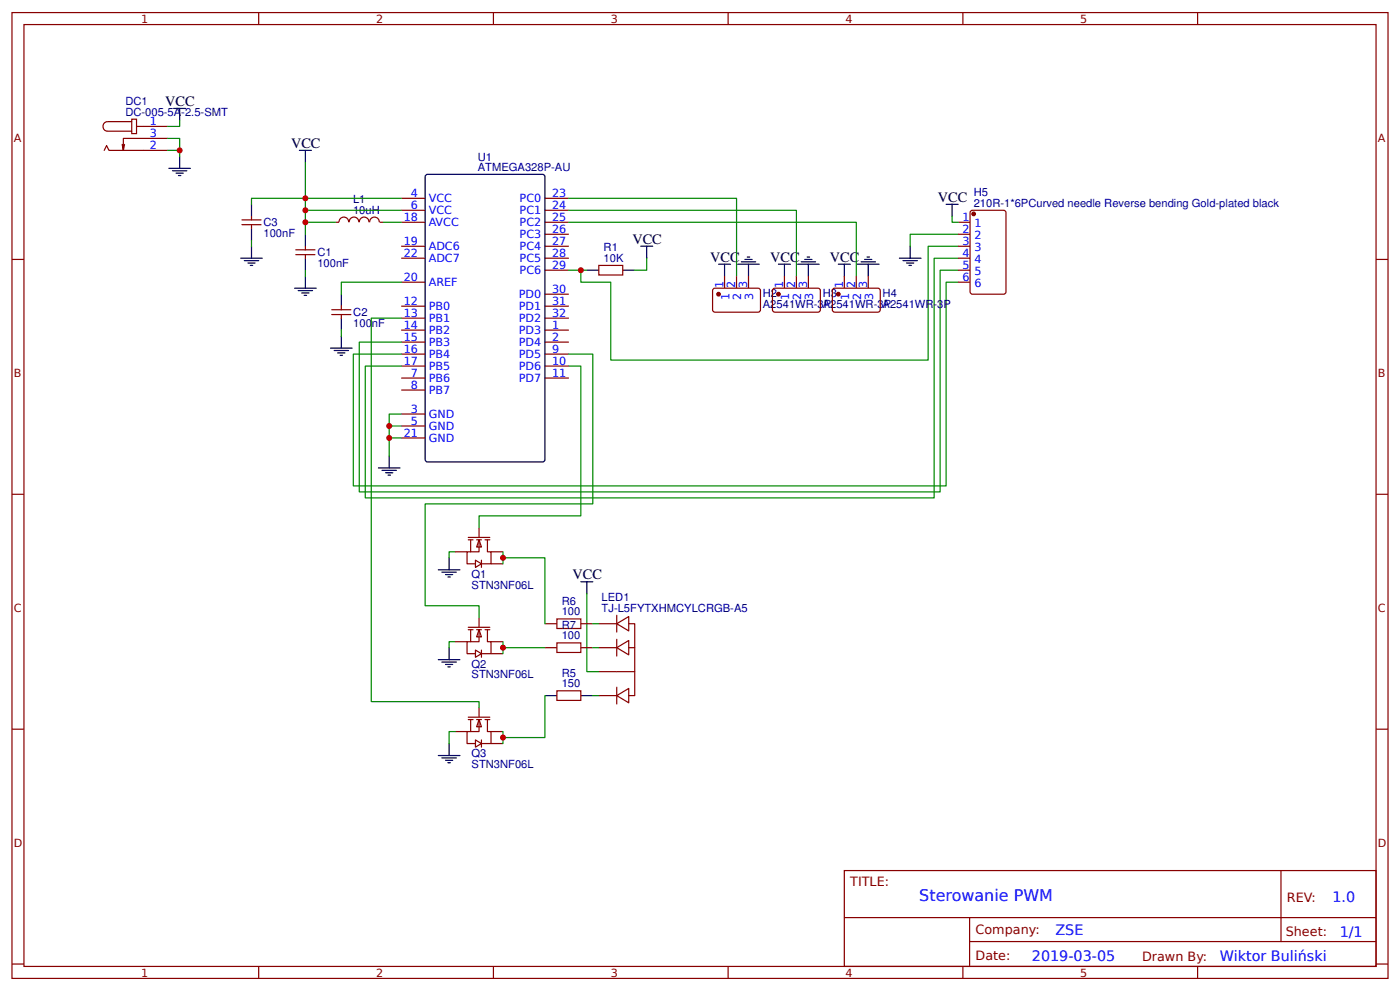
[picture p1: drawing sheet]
<svg xmlns="http://www.w3.org/2000/svg" width="309mm" height="219mm" viewBox="0 0 309 219" stroke-linecap="round" stroke-linejoin="round" font-family="sans-serif">
<g fill="none" stroke="#800" stroke-width=".26">
<path d="M2.6 2.8h304.1v213.2h-304.1zM5.3 5.4h298.7v208h-298.7zM57.1 2.8v2.6M109 2.8v2.6M160.9 2.8v2.6M212.7 2.8v2.6M264.6 2.8v2.6M2.6 57.3h2.7M53.4 49.6h4.3M53.4 48.6h4.3M55.6 47.8v.8M55.6 49.6v.8"/>
<path d="M65.4 56.2h4.2M65.4 55.2h4.2M67.5 54.4v.8M67.5 56.2v.8M74.1 49.1h.8M74.9 49.1a1.06 1.06 0 0 1 1.1-1.2 1.06 1.06 0 0 1 1 1.2M77.2 49.1a1.06 1.06 0 0 1 1-1.2 1.06 1.06 0 0 1 1.1 1.2M79.4 49.1a1.06 1.06 0 0 1 1-1.2 1.06 1.06 0 0 1 1.1 1.2M81.7 49.1a1.06 1.06 0 0 1 1-1.2 1.06 1.06 0 0 1 1.1 1.2M83.9 49.1h.8M88.6 43.8h5.3M88.6 46.4h5.3"/>
<path d="M88.6 49.1h5.3M88.6 54.4h5.3M88.6 57h5.3M120.4 43.8h5.3M120.4 46.4h5.3M120.4 49.1h5.3M120.4 54.4h5.3M120.4 57h5.3M120.4 51.7h5.3M120.4 59.7h5.3M132.3 58.6h5.3v2.1h-5.3zM304 57.3h2.7"/>
<path d="M73.3 69.5h4.2M73.3 68.4h4.2M75.4 67.6v.8M75.4 69.5v.7M88.6 62.3h5.3M88.6 67.6h5.3M88.6 70.2h5.3M88.6 72.9h5.3M88.6 75.5h5.3M88.6 78.2h5.3M120.4 67.6h5.3M120.4 70.2h5.3"/>
<path d="M120.4 72.9h5.3M120.4 75.5h5.3M120.4 78.2h5.3M120.4 65h5.3M88.6 80.8h5.3M88.6 83.5h5.3M88.6 86.1h5.3M88.6 91.4h5.3M88.6 94.1h5.3M88.6 96.7h5.3M120.4 80.8h5.3M120.4 83.5h5.3"/>
<path d="M2.6 109.1h2.7M304 109.1h2.7M2.6 161h2.7M304 161h2.7M186.5 192.2h117.5v21.2h-117.5zM283 192.2v15.7M2.6 212.9h2.7M57.1 213.4v2.6M109 213.4v2.6M160.9 213.4v2.6M186.6 202.6h117.3M212.7 213.4v2.6"/>
<path d="M214.2 207.9h89.7M214.2 202.6v10.6M264.6 213.4v2.6M304 212.9h2.7"/>
</g>
<g fill="none" stroke="#000" stroke-width=".26">
<path d="M66.1 33.2h2.7M67.5 33.2v2.7M94 38.8l.5-.3h25.4l.4 .3 .1 62.7-.3 .4-25.6 .1-.5-.3zM53.2 57h4.7M54 57.5h3.1M54.8 58.1h1.6M55.3 58.6h.5M55.6 45.1v2.7M55.6 50.4v2.6M55.6 54.4v2.6M67.5 51.7v2.7M67.5 57v2.7"/>
<path d="M129.6 59.7h2.7M137.6 59.7h2.6M141.6 54.4h2.6M142.9 54.4v2.6M65.1 63.6h4.7M65.9 64.2h3.2M66.7 64.7h1.6M67.2 65.2h.5M67.5 61v2.6M73 76.9h4.8M73.8 77.4h3.2M74.6 77.9h1.6"/>
<path d="M75.1 78.4h.6M75.4 65v2.6M75.4 70.2v2.7M75.4 74.2v2.7M83.6 103.3h4.8M84.4 103.8h3.2M85.2 104.4h1.6M85.7 104.9h.6M86 100.7v2.6"/>
</g>
<g fill="none" stroke="#080" stroke-width=".26">
<path d="M67.5 35.9v13.2M55.6 53v1.4M67.5 59.7v1.3M67.5 46.4h21.1M74.1 49.1h-6.6v2.6M84.7 49.1h3.9M88.6 43.8h-33v1.3M125.7 43.8h37v17.2M125.7 46.4h50.2v14.6M125.7 49.1h63.5v11.9M125.7 59.7h3.9M142.9 57v2.7h-2.7"/>
<path d="M75.4 72.9v1.3M88.6 62.3h-13.2v2.7M86 94.1h2.6M86 96.7h2.6M88.6 91.4h-2.6v9.3"/>
</g>
<path d="M105.8 119.2l.6 1.6h-1.1z" fill="#fefefe" stroke="#800" stroke-width=".26"/>
<g fill="none" stroke="#800" stroke-width=".26">
<path d="M103.5 118.7h4.7M103.5 119.2h1M104 119.2v2.6M105.3 119.2h1.1M105.8 119.2v2.6h-2.6v2.7h1.8M105.8 116.5v2.2M107.2 119.2h1M107.7 119.2v2.6h.8v2.7h-2.1M100.5 121.8h2.7M105 123.7l1.4 .8-1.4 .8zM106.4 123.7v1.6M108.5 121.8h2.6"/>
<path d="M108.5 124.5h2.6"/>
</g>
<path d="M105.8 139l.6 1.6h-1.1z" fill="#fefefe" stroke="#800" stroke-width=".26"/>
<g fill="none" stroke="#800" stroke-width=".26">
<path d="M103.5 138.5h4.7M103.5 139h1M104 139v2.7M105.3 139h1.1M105.8 139v2.7h-2.6v2.6h1.8M105.8 136.4v2.1M107.2 139h1M107.7 139v2.7h.8v2.6h-2.1M100.5 141.7h2.7M105 143.5l1.4 .8-1.4 .8zM106.4 143.5v1.6M108.5 141.7h2.6"/>
<path d="M108.5 144.3h2.6"/>
</g>
<path d="M105.8 158.9l.6 1.6h-1.1z" fill="#fefefe" stroke="#800" stroke-width=".26"/>
<g fill="none" stroke="#800" stroke-width=".26">
<path d="M23 33.2l.5-1.1 .6 1.1h12.9M27.5 31.9l-.2 1.3M29.1 26.3h1.1v3.2h-1.1zM29.1 26.9h-5.3a1.06 1.06 0 0 0-1 1 1.06 1.06 0 0 0 1 1.1h5.3M30.2 27.9h6.8M37 30.6h-9.7v2.6l-.3-1.3M211.7 49.1h2.6M211.7 51.7h2.6M211.7 54.4h2.6M211.7 57h2.6M211.7 59.7h2.6M214.4 46.7l.4-.3h6.9l.5 .3v17.7l-.2 .5-7.2 .1-.4-.3z"/>
<path d="M157.7 63.7h10l.3 .5-.1 4.5-.4 .2h-9.8l-.3-.5v-4.2zM160.1 61v2.6M162.7 61v2.6M165.4 61v2.6M170.9 63.7h10.1l.2 .5v4.5l-.5 .2h-9.8l-.2-.5v-4.2zM173.3 61v2.6M175.9 61v2.6M178.6 61v2.6M184 63.9l.4-.3 9.8 .1 .3 .5-.1 4.5-.5 .2h-9.8l-.2-.5zM186.5 61v2.6M189.2 61v2.6M191.8 61v2.6"/>
<path d="M211.7 62.3h2.6M120.4 137.7h2.6M128.3 137.7h2.7M132.3 137.7h4M136.3 137.7l2.6-1.6v3.2zM136.3 135.9v3.7M138.9 137.7h1.3v15.9h-1.3M103.5 158.4h4.7M103.5 158.9h1M104 158.9v2.6M105.3 158.9h1.1M105.8 158.9v2.6h-2.6v2.7h1.8"/>
<path d="M105.8 156.2v2.2M107.2 158.9h1M107.7 158.9v2.6h.8v2.7h-2.1M120.4 143h2.6M123 152.5h5.3v2.1h-5.3zM128.3 143h2.7M132.3 153.6h4M132.3 148.3h7.9M132.3 143h4M136.3 143l2.6-1.6v3.2zM136.3 153.6l2.6-1.6v3.2zM136.3 141.2v3.7"/>
<path d="M136.3 151.7v3.7M138.9 143h1.3M100.5 161.5h2.7M105 163.4l1.4 .8-1.4 .8zM106.4 163.4v1.6M108.5 161.5h2.6M108.5 164.2h2.6"/>
</g>
<g fill="none" stroke="#080" stroke-width=".26">
<path d="M37 30.6h2.7v3.9M37 33.2h2.7M39.7 26.6v1.3h-2.7M210.3 47.8v1.3h1.4M211.7 59.7h-4v48.9h-128.3v-33.1h9.2M211.7 57h-5.3v52.9h-125.7v-29.1h7.9M211.7 54.4h-6.6v25.1h-70.2v-17.2h-6.6v-2.6M211.7 51.7h-10.6v2.7M88.6 70.2h-6.6v84.7h23.8v1.3M125.7 78.2h5.3v33.1h-37.1v22.4h11.9v2.7M211.7 62.3h-2.7v45h-130.9v-29.1h10.5M125.7 80.8h2.6v33.1h-22.5v2.6"/>
<path d="M100.5 121.8h-1.3v1.4M111.1 123.2h9.3v14.5M111.1 121.8v2.7M129.6 131.1v17.2h2.7M131 137.7h1.3M100.5 141.7h-1.3v1.3M111.1 141.7v2.6M111.1 143h9.3M120.4 153.6v9.3h-9.3M131 153.6h1.3M131 143h1.3M100.5 161.5h-1.3v2.7"/>
<path d="M111.1 161.5v2.7"/>
</g>
<g fill="none" stroke="#000" stroke-width=".26">
<path d="M37.3 37.2h4.8M38.1 37.7h3.2M38.4 23.9h2.6M38.9 38.2h1.6M39.4 38.8h.6M39.7 23.9v2.7M39.7 34.5v2.7M158.7 58.3h2.7M160.1 58.3v2.7M163 58.3h4.7M163.8 57.8h3.2M164.6 57.3h1.6"/>
<path d="M165.1 56.8h.5M165.4 58.3v2.7M172 58.3h2.6M173.3 58.3v2.7M176.2 58.3h4.8M177 57.8h3.2M177.8 57.3h1.6M178.3 56.8h.6M178.6 58.3v2.7M185.2 58.3h2.7M186.5 58.3v2.7M189.4 58.3h4.8"/>
<path d="M190.2 57.8h3.2M191 57.3h1.6M191.6 56.8h.5M191.8 58.3v2.7M198.7 57h4.8M199.5 57.5h3.2M200.3 58.1h1.6M200.8 58.6h.5M201.1 54.4v2.6M209 45.1h2.7M210.3 45.1v2.7M96.8 125.8h4.8"/>
<path d="M97.6 126.3h3.2M98.4 126.9h1.6M99 127.4h.5M99.2 123.2v2.6M128.3 128.5h2.7M129.6 128.5v2.6M96.8 145.7h4.8M97.6 146.2h3.2M98.4 146.7h1.6M99 147.2h.5M99.2 143v2.7M120.4 153.6h2.6"/>
<path d="M128.3 153.6h2.7M96.8 166.8h4.8M97.6 167.3h3.2M98.4 167.9h1.6M99 168.4h.5M99.2 164.2v2.6"/>
</g>
<path d="M123 136.7h5.3v2.1h-5.3zM123 141.9h5.3v2.2h-5.3z" fill="none" stroke="#a00000" stroke-width=".26"/>
<g fill="#800" stroke="#800" stroke-width=".26">
<circle cx="158.7" cy="65" r=".4"/>
<circle cx="172" cy="65" r=".4"/>
<circle cx="185.2" cy="65" r=".4"/>
<circle cx="215.1" cy="47.2" r=".4"/>
</g>
<g fill="#c00">
<circle cx="111.1" cy="162.9" r=".66"/>
<circle cx="128.3" cy="59.7" r=".66"/>
<circle cx="86" cy="94.1" r=".66"/>
<circle cx="67.5" cy="49.1" r=".66"/>
<circle cx="67.5" cy="46.4" r=".66"/>
<circle cx="86" cy="96.7" r=".66"/>
<circle cx="67.5" cy="43.8" r=".66"/>
<circle cx="111.1" cy="143" r=".66"/>
<circle cx="111.1" cy="123.2" r=".66"/>
<circle cx="39.7" cy="33.2" r=".66"/>
</g>
<text font-size="3.5" fill="#00f" x="203.1" y="199">Sterowanie PWM</text>
<g font-size="3.2">
<text x="36.5" y="23.4">VCC</text>
<text x="64.3" y="32.7">VCC</text>
<text x="207.2" y="44.6">VCC</text>
<text x="139.7" y="53.8">VCC</text>
<text x="156.9" y="57.8">VCC</text>
<text x="170.1" y="57.8">VCC</text>
<text x="183.4" y="57.8">VCC</text>
<text x="126.5" y="127.9">VCC</text>
</g>
<g font-size="3.2" fill="#00f">
<text x="294.4" y="199.2">1.0</text>
<text x="233.2" y="206.3">ZSE</text>
<text x="296" y="206.9">1/1</text>
<text x="228" y="212.2">2019-03-05</text>
<text x="269.5" y="212.1">Wiktor Buliński</text>
</g>
<g font-size="2.8" fill="#800">
<text x="187.9" y="195.7">TITLE:</text>
<text x="284.3" y="199.2">REV:</text>
<text x="215.5" y="206.3">Company:</text>
<text x="284.1" y="206.8">Sheet:</text>
<text x="215.5" y="212.1">Date:</text>
<text x="252.3" y="212.1">Drawn By:</text>
</g>
<g font-size="2.5" fill="#800">
<text x="31.2" y="5">1</text>
<text x="83.1" y="5">2</text>
<text x="134.9" y="5">3</text>
<text x="186.8" y="5">4</text>
<text x="238.7" y="5">5</text>
<text x="3" y="31.4">A</text>
<text x="304.4" y="31.4">A</text>
<text x="3" y="83.2">B</text>
<text x="304.4" y="83.2">B</text>
<text x="3" y="135.1">C</text>
<text x="304.4" y="135.1">C</text>
<text x="3" y="186.9">D</text>
<text x="304.4" y="186.9">D</text>
<text x="31.2" y="215.6">1</text>
<text x="83.1" y="215.6">2</text>
<text x="134.9" y="215.6">3</text>
<text x="186.8" y="215.6">4</text>
<text x="238.7" y="215.6">5</text>
</g>
<g font-size="2.5" fill="#000080">
<text x="27.7" y="23.1">DC1</text>
<text x="27.7" y="25.5">DC-005-5A-2.5-SMT</text>
<text x="105.6" y="35.5">U1</text>
<text x="105.6" y="37.7">ATMEGA328P-AU</text>
<text x="78" y="47.1">10uH</text>
<text x="78" y="44.8">L1</text>
<text x="215.1" y="45.6">210R-1*6PCurved needle Reverse bending Gold-plated black</text>
<text x="215.1" y="43.2">H5</text>
<text x="58.2" y="52.3">100nF</text>
<text x="58.2" y="49.9">C3</text>
<text x="70.1" y="58.9">100nF</text>
<text x="70.1" y="56.6">C1</text>
<text x="133.4" y="57.8">10K</text>
<text x="133.4" y="55.5">R1</text>
<text x="168.5" y="65.6">H2</text>
<text x="181.8" y="65.6">H3</text>
<text x="195" y="65.6">H4</text>
<text x="78.1" y="69.8">C2</text>
<text x="168.5" y="67.9">A2541WR-3P</text>
<text x="181.8" y="67.9">A2541WR-3P</text>
<text x="195" y="67.9">A2541WR-3P</text>
<text x="78.1" y="72.1">100nF</text>
<text x="104.2" y="130">STN3NF06L</text>
<text x="104.2" y="127.6">Q1</text>
<text x="124.1" y="135.9">100</text>
<text x="124.1" y="133.5">R6</text>
<text x="132.9" y="135.1">TJ-L5FYTXHMCYLCRGB-A5</text>
<text x="132.9" y="132.7">LED1</text>
<text x="124.1" y="141.2">100</text>
<text x="124.1" y="138.8">R7</text>
<text x="104.2" y="149.8">STN3NF06L</text>
<text x="104.2" y="147.4">Q2</text>
<text x="124.1" y="149.4">R5</text>
<text x="124.1" y="151.7">150</text>
<text x="104.2" y="167.2">Q3</text>
<text x="104.2" y="169.7">STN3NF06L</text>
</g>
<g font-size="2.5" fill="#00f">
<text x="33.1" y="27.6">1</text>
<text x="33.1" y="32.9">2</text>
<text x="33.1" y="30.3">3</text>
<text x="90.8" y="43.5">4</text>
<text x="90.8" y="46.2">6</text>
<text x="94.7" y="44.6">VCC</text>
<text x="94.7" y="47.2">VCC</text>
<text x="114.8" y="44.6">PC0</text>
<text x="114.8" y="47.2">PC1</text>
<text x="122" y="43.5">23</text>
<text x="122" y="46.2">24</text>
<text x="89.2" y="48.8">18</text>
<text x="94.7" y="49.9">AVCC</text>
<text x="114.8" y="49.9">PC2</text>
<text x="114.8" y="52.5">PC3</text>
<text x="122" y="48.8">25</text>
<text x="122" y="51.5">26</text>
<text x="212.6" y="48.8">1</text>
<text x="212.6" y="51.5">2</text>
<text x="215.3" y="50.1">1</text>
<text x="215.3" y="52.8">2</text>
<text x="89.2" y="54.1">19</text>
<text x="89.2" y="56.8">22</text>
<text x="94.7" y="55.2">ADC6</text>
<text x="94.7" y="57.8">ADC7</text>
<text x="114.8" y="55.2">PC4</text>
<text x="114.8" y="57.8">PC5</text>
<text x="122" y="54.1">27</text>
<text x="122" y="56.8">28</text>
<text x="122" y="59.4">29</text>
<text x="212.6" y="54.1">3</text>
<text x="212.6" y="56.8">4</text>
<text x="212.6" y="59.4">5</text>
<text x="215.3" y="55.4">3</text>
<text x="215.3" y="58.1">4</text>
<text x="89.2" y="62">20</text>
<text x="94.7" y="63.1">AREF</text>
<text x="114.6" y="65.7">PD0</text>
<text x="114.8" y="60.5">PC6</text>
<text x="122" y="64.7">30</text>
<text x="159.8" y="63.5" transform="rotate(-90 159.8 63.5)">1</text>
<text x="162.5" y="63.5" transform="rotate(-90 162.5 63.5)">2</text>
<text x="165.1" y="63.5" transform="rotate(-90 165.1 63.5)">3</text>
<text x="173" y="63.5" transform="rotate(-90 173 63.5)">1</text>
<text x="175.7" y="63.5" transform="rotate(-90 175.7 63.5)">2</text>
<text x="178.3" y="63.5" transform="rotate(-90 178.3 63.5)">3</text>
<text x="186.3" y="63.5" transform="rotate(-90 186.3 63.5)">1</text>
<text x="188.9" y="63.5" transform="rotate(-90 188.9 63.5)">2</text>
<text x="191.6" y="63.5" transform="rotate(-90 191.6 63.5)">3</text>
<text x="212.6" y="62">6</text>
<text x="215.3" y="60.7">5</text>
<text x="215.3" y="63.4">6</text>
<text x="89.2" y="67.3">12</text>
<text x="89.2" y="70">13</text>
<text x="94.7" y="68.4">PB0</text>
<text x="94.7" y="71">PB1</text>
<text x="114.6" y="68.4">PD1</text>
<text x="114.6" y="71">PD2</text>
<text x="122" y="67.3">31</text>
<text x="122" y="70">32</text>
<text x="161.1" y="66.2" transform="rotate(-90 161.1 66.2)">1</text>
<text x="163.8" y="66.2" transform="rotate(-90 163.8 66.2)">2</text>
<text x="166.4" y="66.2" transform="rotate(-90 166.4 66.2)">3</text>
<text x="174.4" y="66.2" transform="rotate(-90 174.4 66.2)">1</text>
<text x="177" y="66.2" transform="rotate(-90 177 66.2)">2</text>
<text x="179.7" y="66.2" transform="rotate(-90 179.7 66.2)">3</text>
<text x="187.6" y="66.2" transform="rotate(-90 187.6 66.2)">1</text>
<text x="190.2" y="66.2" transform="rotate(-90 190.2 66.2)">2</text>
<text x="192.9" y="66.2" transform="rotate(-90 192.9 66.2)">3</text>
<text x="89.2" y="72.6">14</text>
<text x="89.2" y="75.3">15</text>
<text x="89.2" y="77.9">16</text>
<text x="94.7" y="73.7">PB2</text>
<text x="94.7" y="76.3">PB3</text>
<text x="114.6" y="73.7">PD3</text>
<text x="114.6" y="76.3">PD4</text>
<text x="122" y="72.6">1</text>
<text x="122" y="75.3">2</text>
<text x="122" y="77.9">9</text>
<text x="89.2" y="80.6">17</text>
<text x="90.8" y="83.2">7</text>
<text x="94.7" y="79">PB4</text>
<text x="94.7" y="81.6">PB5</text>
<text x="114.6" y="79">PD5</text>
<text x="114.6" y="81.6">PD6</text>
<text x="122" y="80.6">10</text>
<text x="122" y="83.2">11</text>
<text x="90.8" y="85.9">8</text>
<text x="94.7" y="84.3">PB6</text>
<text x="94.7" y="86.9">PB7</text>
<text x="114.6" y="84.3">PD7</text>
<text x="90.8" y="91.1">3</text>
<text x="90.8" y="93.8">5</text>
<text x="94.7" y="92.2">GND</text>
<text x="94.7" y="94.9">GND</text>
<text x="89.2" y="96.4">21</text>
<text x="94.7" y="97.5">GND</text>
</g>
</svg>
